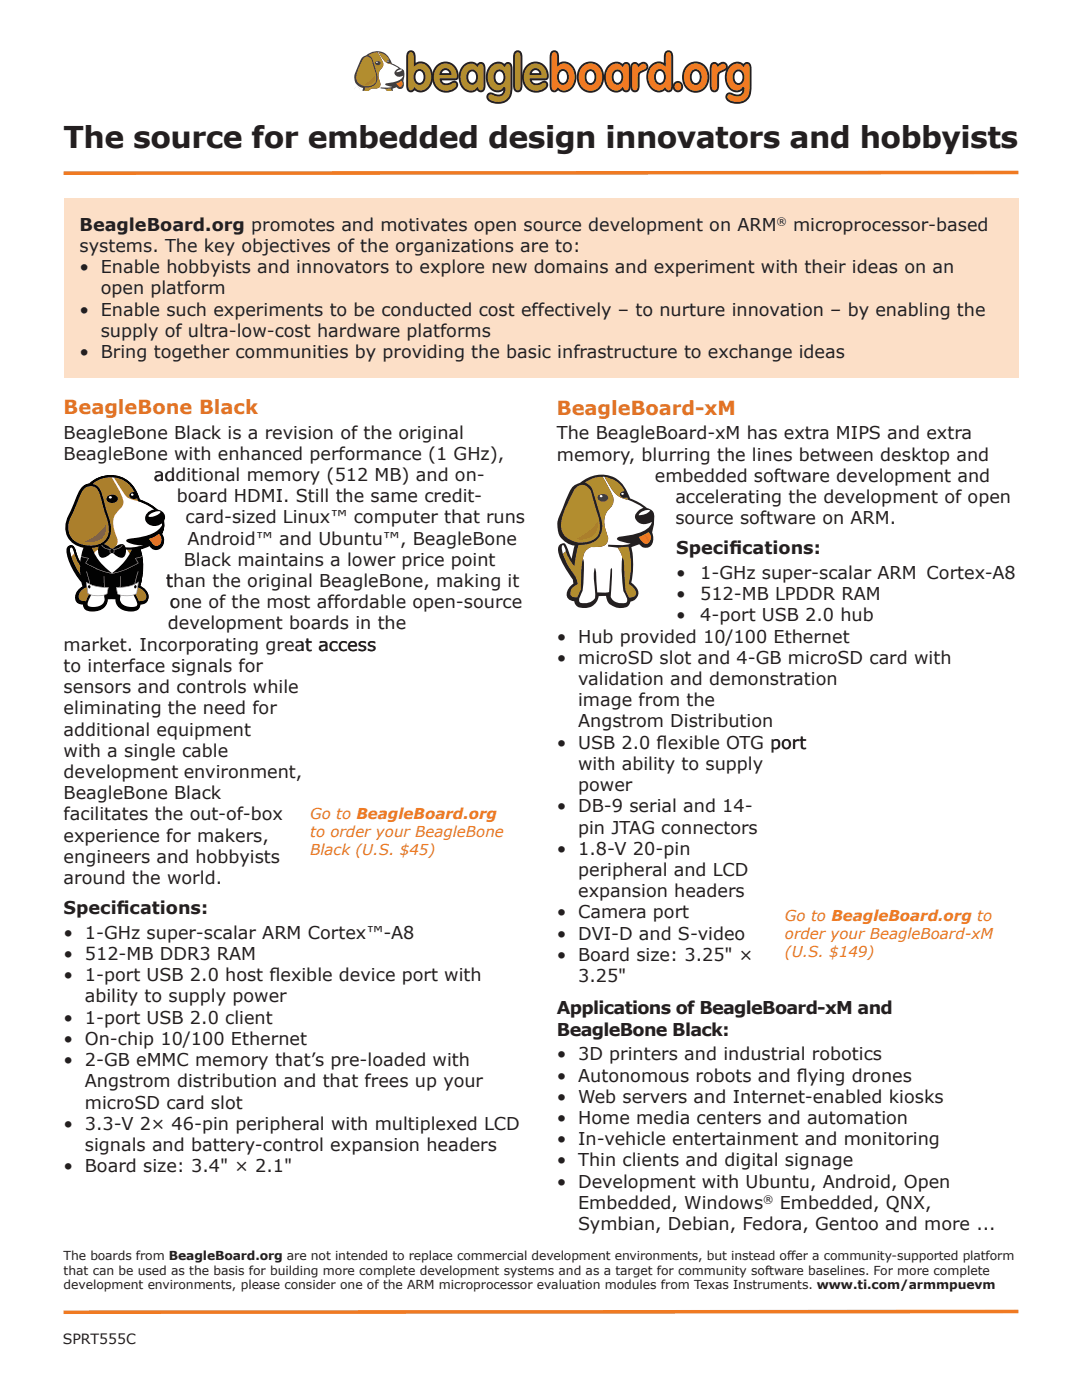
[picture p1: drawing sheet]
<svg xmlns="http://www.w3.org/2000/svg" width="216mm" height="279mm" viewBox="0 0 216 279" stroke-linecap="round" stroke-linejoin="round" font-family="sans-serif">
<path d="M12.7 34.2l190.5-.1v.7l-190.5 .1z" fill="#f07a22"/>
<path d="M12.7 39.4h190.5v35.9h-190.5z" fill="#fcdfc7"/>
<path d="M12.7 261.5l190.5-.1v.7l-190.5 .1z" fill="#f07a22"/>
<path d="M70.6 15.9a2.31 2.31 0 0 0 1.9 1.6l-.3 1.4-.3-.8a.82 .82 0 0 0-.5-.8l-.5 .2a2.33 2.33 0 0 0 .5 2.2l.7 1 .3 .2h-.7h1.3h-2.4z" fill-rule="evenodd" fill="#fff"/>
<path d="M72.4 11.4l.6-.3a3.1 3.1 0 0 1 5.2 1.6l1.7 1a.91 .91 0 0 1 .8 1.2l-.2 1.3a.94 .94 0 0 1 0 1.1 .94 .94 0 0 1-1.1 .3l-.3-.2-.8 .3 .1 .2a6.6 6.6 0 0 1-.1 3h.8h-7.4h.7a4.5 4.5 0 0 1-1.6-3l.1-.4 .5-.2a.82 .82 0 0 1 .5 .8l.3 .8 .3-1.4a2.25 2.25 0 0 1-1.3-3.6l.7-1.8z" fill-rule="evenodd" fill="#3e3e3f"/>
<path d="M75.4 10.5h.2a3.5 3.5 0 0 0 2.7 2.4l1.2 .8a.87 .87 0 0 0-.7 1.1 .87 .87 0 0 0 1.2 .5l.4-.2a2.43 2.43 0 0 1-2.3 1.4l-1 .1-.3 .2 .5 .3 1 .2-.9 .2-1.5-.1v.2a1.25 1.25 0 0 1 1.4 1.7l.1 1.6h.5h-1.7h.1v-1.1l-.2 1.1h-1.4l-.1-1.1-.1 1 .1 .1h-1.7h.5v-1.2a1.74 1.74 0 0 1 .8-2h.4a.99 .99 0 0 0 1.1-.3 .99 .99 0 0 0 .1-1.2 2.39 2.39 0 0 1 .6-2.9 3.5 3.5 0 0 0-.8-2.4z" fill-rule="evenodd" fill="#fff"/>
<g fill="#b28d2f">
<path d="M73.5 11l1.1-.5h.8l.7 1.2a1.47 1.47 0 0 1-.2 2.2 2.86 2.86 0 0 0 0 2.8 1 1 0 0 1-1.3 1 1.16 1.16 0 0 0-1.3 1.2l-.2 2h-1.1h.7a6.4 6.4 0 0 1-1.4-2.5l.3-.3 .9 1.6 .4-2.2a2.01 2.01 0 0 0 2.4-2.6 10.6 10.6 0 0 0-1.3-3.6z" fill-rule="evenodd"/>
<path d="M76.9 17.8l1.1-.2 .3 2-.1 1.2-.1 .1h.7h-1.1a4.4 4.4 0 0 0-.8-3.1z" fill-rule="evenodd"/>
</g>
<path d="M71.2 17.5h.1l.3 .6-.3 .3z" fill-rule="evenodd" fill="#fff"/>
<path d="M79.1 16.6l1-.5a.65 .65 0 0 1 .3 .8 .65 .65 0 0 1-.7 .4z" fill-rule="evenodd" fill="#f07a22"/>
<path d="M72.5 11.8a.94 .94 0 0 1 .9-.5 .94 .94 0 0 1 .8 .6l.2 1.1a5.9 5.9 0 0 1 .6 3.2 2.19 2.19 0 0 1-3.9-.2 7.1 7.1 0 0 1 1.4-4.2z" fill-rule="evenodd" fill="#b28d2f"/>
<path d="M72.7 16.8l1.4-.8 .7-.9a1.53 1.53 0 0 1-2.1 1.7z" fill-rule="evenodd" fill="#9d7a32"/>
<path d="M79.2 14.2l.8-.3h.3l-.6 .4-.6 .1z" fill-rule="evenodd" fill="#fff"/>
<path d="M74.9 12.4l.3-.2a.61 .61 0 0 1 .7 .4v.2a.62 .62 0 0 1-1-.1z" fill-rule="evenodd" fill="#3e3e3f"/>
<path d="M75.6 10.5a2.58 2.58 0 0 1 2 1.4l-.3 .1-.1 .4 .2 .2h.5l.1 .2a3.3 3.3 0 0 1-2.4-2.3z" fill-rule="evenodd" fill="#b28d2f"/>
<g fill="#fff">
<path d="M75.1 12.4h.2l-.1 .1z" fill-rule="evenodd"/>
<path d="M77.4 12.1l.1 .2z" fill-rule="evenodd"/>
</g>
<path d="M79.6 16.4l.3 .3 .2 .5z" fill-rule="evenodd" fill="#ab3022"/>
<g fill="#fff">
<path d="M77.3 12.1l.2 .1-.1 .1z" fill-rule="evenodd"/>
<path d="M75.1 12.4h.2v.1h-.2z" fill-rule="evenodd"/>
<path d="M68.7 18.1h1.8l.5-.8 .2-.1 .3 .1 .4 .8h7.5v2.8h-10.7z" fill-rule="evenodd"/>
</g>
<g fill="#b28d2f">
<path d="M102.8 10.4a.7 .7 0 0 1 .8-.1 .7 .7 0 0 1 .4 .6v6.7a.71 .71 0 0 1-.7 .6 .71 .71 0 0 1-.7-.7v-6.1z"/>
<path d="M81.5 10.4l-.3 1v5.6a.84 .84 0 0 0 .2 .9 .84 .84 0 0 0 .9 .3l.4-.5a1.85 1.85 0 0 0 3-.5 3.2 3.2 0 0 0-1.2-4.7 1.74 1.74 0 0 0-1.8 .4 3.4 3.4 0 0 0-.2-2.5 .72 .72 0 0 0-1 0zM83.1 14.2a.92 .92 0 0 1 1-.1 .92 .92 0 0 1 .6 .8 1.25 1.25 0 0 1-1.3 1.8 1.65 1.65 0 0 1-.3-2.5z"/>
<path d="M87.3 13.1a3.1 3.1 0 0 0 1.1 5.1 2.34 2.34 0 0 0 2.8-1.3 .63 .63 0 0 0-.3-.6 .63 .63 0 0 0-.8 .2 1.31 1.31 0 0 1-2.2-.6h2.7l.6-.2a2.41 2.41 0 0 0-.9-2.8 2.41 2.41 0 0 0-3 .2zM88.3 14.1a.97 .97 0 0 1 1-.2 .97 .97 0 0 1 .6 .9h-2z"/>
<path d="M93.6 14.3a.98 .98 0 0 1 1.2 0 .98 .98 0 0 1 .4 1.1 1.01 1.01 0 0 1-.4 1.1 1.01 1.01 0 0 1-1.2 0 1.73 1.73 0 0 1 0-2.2zM92.6 13.1a3.2 3.2 0 0 0 .9 5.1 1.61 1.61 0 0 0 1.7-.5 .71 .71 0 0 0 .8 .5 .71 .71 0 0 0 .6-.6v-4.4a.72 .72 0 0 0-.6-.6 .72 .72 0 0 0-.8 .5 1.71 1.71 0 0 0-2.6 0z"/>
<path d="M99.1 14.3a1.01 1.01 0 0 1 1.2 0 1.01 1.01 0 0 1 .3 1.1 1.03 1.03 0 0 1-.3 1.1 1.03 1.03 0 0 1-1.2 0 1.78 1.78 0 0 1 0-2.2zM98 13.1a3.2 3.2 0 0 0 .8 5.1 1.58 1.58 0 0 0 1.9-.7 1.31 1.31 0 0 1-.5 1.4 1.31 1.31 0 0 1-1.5 0l-.3-.1a.73 .73 0 0 0-1 .1 .73 .73 0 0 0 .1 1 2.73 2.73 0 0 0 2.8 .5 2.73 2.73 0 0 0 1.7-2.3l.1-4.4-.2-.9a.69 .69 0 0 0-.7-.2 .69 .69 0 0 0-.5 .5 1.71 1.71 0 0 0-2.7 0z"/>
<path d="M105.3 13.1a3.1 3.1 0 0 0 1 5.1 2.34 2.34 0 0 0 2.9-1.3 .63 .63 0 0 0-.4-.6 .63 .63 0 0 0-.7 .2 1.31 1.31 0 0 1-2.2-.6h2.7l.5-.2a2.41 2.41 0 0 0-.9-2.8 2.41 2.41 0 0 0-2.9 .2zM106.2 14.1a.97 .97 0 0 1 1.1-.2 .97 .97 0 0 1 .5 .9h-1.9z"/>
</g>
<g fill="#f07a22">
<path d="M126.1 12.8a.73 .73 0 0 1 .7-.2 .73 .73 0 0 1 .6 .5 .9 .9 0 0 1 1.1-.5 .9 .9 0 0 1 .6 1.1l-.8 .5a.97 .97 0 0 0-.9 1.1 3.7 3.7 0 0 1-.2 2.7 .72 .72 0 0 1-.8 .2 .72 .72 0 0 1-.4-.7l-.1-3.8z"/>
<path d="M142 12.8a.73 .73 0 0 1 .7-.2 .73 .73 0 0 1 .6 .5 .9 .9 0 0 1 1.1-.5 .9 .9 0 0 1 .6 1.1l-.9 .5a.97 .97 0 0 0-.8 1.1 3.7 3.7 0 0 1-.3 2.7 .72 .72 0 0 1-.8 .2 .72 .72 0 0 1-.4-.7v-3.8z"/>
<path d="M110.1 10.4l-.2 1v5.6a.84 .84 0 0 0 .1 .9 .84 .84 0 0 0 .9 .3l.4-.5a1.85 1.85 0 0 0 3-.5 3.2 3.2 0 0 0-1.2-4.7 1.74 1.74 0 0 0-1.7 .4 3.4 3.4 0 0 0-.3-2.5 .72 .72 0 0 0-1 0zM111.7 14.2a.92 .92 0 0 1 1-.1 .92 .92 0 0 1 .6 .8 1.25 1.25 0 0 1-1.3 1.8 1.65 1.65 0 0 1-.3-2.5z"/>
<path d="M116.2 13.1a3.2 3.2 0 0 0 1 5.2 2.6 2.6 0 0 0 3.2-2.9 2.54 2.54 0 0 0-1.3-2.6 2.54 2.54 0 0 0-2.9 .3zM117.2 14.2a1.01 1.01 0 0 1 1.3 0 1.01 1.01 0 0 1 .3 1.2 1.04 1.04 0 0 1-.4 1.1 1.04 1.04 0 0 1-1.2 0 1.84 1.84 0 0 1 0-2.3z"/>
<path d="M122.6 14.3a.98 .98 0 0 1 1.2 0 .98 .98 0 0 1 .4 1.1 1.01 1.01 0 0 1-.4 1.1 1.01 1.01 0 0 1-1.2 0 1.73 1.73 0 0 1 0-2.2zM121.6 13.1a3.2 3.2 0 0 0 .9 5.1 1.61 1.61 0 0 0 1.7-.5 .71 .71 0 0 0 .8 .5 .71 .71 0 0 0 .6-.6v-4.4a.72 .72 0 0 0-.6-.6 .72 .72 0 0 0-.8 .5 1.71 1.71 0 0 0-2.6 0z"/>
<path d="M130 13.1a3.2 3.2 0 0 0 1 5.1 1.62 1.62 0 0 0 1.7-.5 .72 .72 0 0 0 .8 .5 .72 .72 0 0 0 .6-.6v-6.7a.71 .71 0 0 0-.8-.7 .71 .71 0 0 0-.6 .8l-.1 1.9-.2-.2a1.89 1.89 0 0 0-2.4 .4zM131.1 14.2a.92 .92 0 0 1 1-.1 .92 .92 0 0 1 .5 .8 1.24 1.24 0 0 1-1.2 1.8 1.65 1.65 0 0 1-.3-2.5z"/>
<path d="M137.2 13.1a3.2 3.2 0 0 0 1 5.2 2.6 2.6 0 0 0 3.2-2.9 2.54 2.54 0 0 0-1.3-2.6 2.54 2.54 0 0 0-2.9 .3zM138.2 14.2a1.01 1.01 0 0 1 1.3 0 1.01 1.01 0 0 1 .3 1.2 1.04 1.04 0 0 1-.4 1.1 1.04 1.04 0 0 1-1.2 0 1.84 1.84 0 0 1 0-2.3z"/>
<path d="M146.8 14.3a1.01 1.01 0 0 1 1.2 0 1.01 1.01 0 0 1 .3 1.1 1.03 1.03 0 0 1-.3 1.1 1.03 1.03 0 0 1-1.2 0 1.78 1.78 0 0 1 0-2.2zM145.7 13.1a3.2 3.2 0 0 0 .8 5.1 1.58 1.58 0 0 0 1.9-.7 1.31 1.31 0 0 1-.5 1.4 1.31 1.31 0 0 1-1.5 0l-.3-.1a.73 .73 0 0 0-1.1 .1 .73 .73 0 0 0 .2 1 2.73 2.73 0 0 0 2.8 .5 2.73 2.73 0 0 0 1.7-2.3l.1-4.4-.2-.9a.69 .69 0 0 0-.7-.2 .69 .69 0 0 0-.5 .5 1.71 1.71 0 0 0-2.7 0z"/>
<circle cx="135.3" cy="17.3" r=".9"/>
</g>
<g fill="none" stroke="#231f20" stroke-width=".37">
<path d="M81.5 10.4a.72 .72 0 0 1 .8-.1 .72 .72 0 0 1 .4 .7v1.9a2 2 0 0 1 3.3 1.2 2.97 2.97 0 0 1-2.1 4.2 1.53 1.53 0 0 1-1.2-.6 .73 .73 0 0 1-.8 .5 .73 .73 0 0 1-.6-.7l-.1-6.1zM83.1 14.2a.92 .92 0 0 1 1-.1 .92 .92 0 0 1 .6 .8 1.25 1.25 0 0 1-1.3 1.8 1.65 1.65 0 0 1-.3-2.5zM87.3 13.1a2.41 2.41 0 0 1 3-.2 2.41 2.41 0 0 1 .9 2.8l-.6 .2h-2.7a1.31 1.31 0 0 0 2.2 .6 .68 .68 0 0 1 1.1 .1 .68 .68 0 0 1-.3 1 2.75 2.75 0 0 1-3.3 .3 2.75 2.75 0 0 1-1.2-3.2l.2-.6zM88.3 14.1a.97 .97 0 0 1 1-.2 .97 .97 0 0 1 .6 .9h-2zM92.6 13.1a1.76 1.76 0 0 1 2.6 0 .72 .72 0 0 1 .8-.5 .72 .72 0 0 1 .6 .6v4.4a.71 .71 0 0 1-.6 .6 .71 .71 0 0 1-.8-.5 1.83 1.83 0 0 1-3-.4 3.5 3.5 0 0 1 .4-4.2zM93.6 14.3a.98 .98 0 0 1 1.2 0 .98 .98 0 0 1 .4 1.1 1.01 1.01 0 0 1-.4 1.1 1.01 1.01 0 0 1-1.2 0 1.73 1.73 0 0 1 0-2.2zM98 13.1a1.76 1.76 0 0 1 2.7 0 .7 .7 0 0 1 .7-.5 .7 .7 0 0 1 .6 .6l.1 3.8a2.94 2.94 0 0 1-1.7 3.4 2.95 2.95 0 0 1-3.1-.7 .71 .71 0 0 1 .2-.9 .71 .71 0 0 1 .9 0 1.37 1.37 0 0 0 1.5 .2 1.37 1.37 0 0 0 .8-1.4v-.1a1.75 1.75 0 0 1-3.1-.3 3.5 3.5 0 0 1 .4-4.1zM99.1 14.3a1.01 1.01 0 0 1 1.2 0 1.01 1.01 0 0 1 .4 1.1 1.03 1.03 0 0 1-.4 1.1 1.03 1.03 0 0 1-1.2 0 1.78 1.78 0 0 1 0-2.2zM102.8 10.4a.7 .7 0 0 1 .8-.1 .7 .7 0 0 1 .4 .6v6.7a.71 .71 0 0 1-.7 .6 .71 .71 0 0 1-.7-.7v-6.1zM105.3 13.1a2.41 2.41 0 0 1 2.9-.2 2.41 2.41 0 0 1 .9 2.8l-.5 .2h-2.7a1.31 1.31 0 0 0 2.2 .6 .68 .68 0 0 1 1 .1 .68 .68 0 0 1-.2 1 2.75 2.75 0 0 1-3.4 .3 2.75 2.75 0 0 1-1.1-3.2l.2-.6zM106.2 14.1a.97 .97 0 0 1 1.1-.2 .97 .97 0 0 1 .5 .9h-1.9zM110.1 10.4a.72 .72 0 0 1 .8-.1 .72 .72 0 0 1 .4 .7l.1 1.9a2 2 0 0 1 3.2 1.2 2.97 2.97 0 0 1-2.1 4.2 1.53 1.53 0 0 1-1.2-.6 .73 .73 0 0 1-.8 .5 .73 .73 0 0 1-.6-.7v-6.1z"/>
<path d="M111.7 14.2a.92 .92 0 0 1 1-.1 .92 .92 0 0 1 .6 .8 1.25 1.25 0 0 1-1.3 1.8 1.65 1.65 0 0 1-.3-2.5zM116.2 13.1a2.54 2.54 0 0 1 2.9-.3 2.54 2.54 0 0 1 1.3 2.6 2.57 2.57 0 0 1-2.6 2.9 2.57 2.57 0 0 1-2.5-2.9 3.1 3.1 0 0 1 .9-2.3zM117.2 14.2a1.01 1.01 0 0 1 1.3 0 1.01 1.01 0 0 1 .3 1.2 1.04 1.04 0 0 1-.4 1.1 1.04 1.04 0 0 1-1.2 0 1.84 1.84 0 0 1 0-2.3zM121.6 13.1a1.76 1.76 0 0 1 2.6 0 .72 .72 0 0 1 .8-.5 .72 .72 0 0 1 .6 .6v4.4a.71 .71 0 0 1-.6 .6 .71 .71 0 0 1-.8-.5 1.83 1.83 0 0 1-3-.4 3.5 3.5 0 0 1 .4-4.2zM122.6 14.3a.98 .98 0 0 1 1.2 0 .98 .98 0 0 1 .4 1.1 1.01 1.01 0 0 1-.4 1.1 1.01 1.01 0 0 1-1.2 0 1.73 1.73 0 0 1 0-2.2zM126.1 12.8a.73 .73 0 0 1 .7-.2 .73 .73 0 0 1 .6 .5 .9 .9 0 0 1 1.1-.5 .9 .9 0 0 1 .6 1.1l-.8 .5a.97 .97 0 0 0-.9 1.1 3.7 3.7 0 0 1-.2 2.7 .72 .72 0 0 1-.8 .2 .72 .72 0 0 1-.4-.7l-.1-3.8zM130 13.1a1.86 1.86 0 0 1 2.6-.2 3.4 3.4 0 0 1 .3-2.5 .7 .7 0 0 1 .8-.1 .7 .7 0 0 1 .4 .6v6.7a.72 .72 0 0 1-.6 .6 .72 .72 0 0 1-.8-.5 1.85 1.85 0 0 1-3-.5 3.4 3.4 0 0 1 .3-4.1zM131.1 14.2a.92 .92 0 0 1 1-.1 .92 .92 0 0 1 .5 .8 1.24 1.24 0 0 1-1.2 1.8 1.65 1.65 0 0 1-.3-2.5zM137.2 13.1a2.54 2.54 0 0 1 2.9-.3 2.54 2.54 0 0 1 1.3 2.6 2.57 2.57 0 0 1-2.6 2.9 2.57 2.57 0 0 1-2.5-2.9 3.1 3.1 0 0 1 .9-2.3zM138.2 14.2a1.01 1.01 0 0 1 1.3 0 1.01 1.01 0 0 1 .3 1.2 1.04 1.04 0 0 1-.4 1.1 1.04 1.04 0 0 1-1.2 0 1.84 1.84 0 0 1 0-2.3zM142 12.8a.73 .73 0 0 1 .7-.2 .73 .73 0 0 1 .6 .5 .9 .9 0 0 1 1.1-.5 .9 .9 0 0 1 .6 1.1l-.9 .5a.97 .97 0 0 0-.8 1.1 3.7 3.7 0 0 1-.3 2.7 .72 .72 0 0 1-.8 .2 .72 .72 0 0 1-.4-.7v-3.8zM145.7 13.1a1.76 1.76 0 0 1 2.7 0 .7 .7 0 0 1 .7-.5 .7 .7 0 0 1 .6 .6l.1 3.8a2.94 2.94 0 0 1-1.7 3.4 2.95 2.95 0 0 1-3.1-.7 .71 .71 0 0 1 .2-.9 .71 .71 0 0 1 .9 0 1.37 1.37 0 0 0 1.5 .2 1.37 1.37 0 0 0 .8-1.4v-.1a1.75 1.75 0 0 1-3.1-.3 3.5 3.5 0 0 1 .4-4.1z"/>
<path d="M146.8 14.3a1.01 1.01 0 0 1 1.2 0 1.01 1.01 0 0 1 .3 1.1 1.03 1.03 0 0 1-.3 1.1 1.03 1.03 0 0 1-1.2 0 1.78 1.78 0 0 1 0-2.2z"/>
<circle cx="135.3" cy="17.3" r=".9"/>
</g>
<g fill="#fff">
<path d="M71.5 19h7.6v2.4h-7.6z"/>
<path d="M71.3 18.9h8v2.6h-8v-2.5h.2v.2v-.2h.2v2.2h7.3v-2h-7.5z"/>
</g>
<path d="M114.4 97l1.4-.6a5.9 5.9 0 0 1 9.6 2.3l.3 .8 1.8 .8 1.6 1.1a1.64 1.64 0 0 1 1.4 2l-.2 2a1.75 1.75 0 0 0 0 1.4 1.75 1.75 0 0 1-1.9 2.5l-.8-.7-1.6 .6a17.3 17.3 0 0 1 0 7.1 2.27 2.27 0 0 1 1.2 2.8l-.8 .8a.73 .73 0 0 0-.8 .7 2.65 2.65 0 0 1-3.4 .3 2.12 2.12 0 0 1-1.3-2l-1.4 .1a2.88 2.88 0 0 1-4.5 1.9l-.4-.9a1.5 1.5 0 0 1-1.5-.9 1.5 1.5 0 0 1 .4-1.7l.9-.9-.1-.8a15.4 15.4 0 0 1-3-6l.1-.6 .4-.5 .7-.2a3.4 3.4 0 0 1 1.1 2.1l.5 1 .6-2.6a3.8 3.8 0 0 1-3.5-4.4 14.1 14.1 0 0 1 1.5-4.1l1.1-2.7z" fill-rule="evenodd" fill="#231f20"/>
<path d="M120.3 95.1l.4 .1 1 1.8a4.7 4.7 0 0 0 3.6 2.7l1.6 .7 1.5 .9a2.26 2.26 0 0 0-1.7 2.1 2.13 2.13 0 0 0 3.4 .8 3.2 3.2 0 0 1-2.4 2.1l-1.8 .5-2.4 .3-.4 .3v.3l.3 .2 2.4 .6-1.8 .3-2.6-.1-.1 .4 1.9 .2 .5 .7a2.57 2.57 0 0 1 .4 2.1v3.4l.3 2.5 .2 .3a2.63 2.63 0 0 1 .5 1.7l-.2 .3a2.56 2.56 0 0 1-3-1.2l.2-4.1-.1-1.7-.2 .3-.3 4.5-.8 .2-1.5-.1-.3-4-.2-.9a12.3 12.3 0 0 0 0 4.6l.1 .7a1.69 1.69 0 0 1-1.9 1.8l-1.1-.1a1.29 1.29 0 0 1 .1-1.6 9.3 9.3 0 0 0 .6-4.4v-2.1a2.11 2.11 0 0 1 .5-2.4 1.98 1.98 0 0 1 2.1-.6 1.78 1.78 0 0 0 1.9-.7 1.78 1.78 0 0 0 .1-1.9 4.5 4.5 0 0 1 .9-5.5 2.58 2.58 0 0 0-.2-3.1z" fill-rule="evenodd" fill="#fff"/>
<g fill="#b28d2f">
<path d="M116.7 96.3l1.1-.6a4.4 4.4 0 0 1 2.5-.5l1.5 2.8a2.63 2.63 0 0 1-.6 3.9 4.7 4.7 0 0 0-.1 4.7 1.65 1.65 0 0 1-1.4 2.5l-.6 .1a2.33 2.33 0 0 0-2.8 2.4l-.2 1.5-.2 3.1a5.2 5.2 0 0 1-.7 3 1.07 1.07 0 0 1-1.4-.7 2.06 2.06 0 0 1 1.4-1.9 6.9 6.9 0 0 0-1.8-3.6l-1.1-2.5 .6-.5 .7 1.6 1 1.4 .8-4.2a4.4 4.4 0 0 0 4.5-2.2 5.2 5.2 0 0 0-.2-3.9l-1.1-3.7a3.1 3.1 0 0 0-1.9-2.7z" fill-rule="evenodd"/>
<path d="M123.2 109.3l2.2-.2a14 14 0 0 1 .1 7.4 2.47 2.47 0 0 1 1.4 2.1l-.2 .3-.4 .3-.8 .1-.4-.8a2.95 2.95 0 0 1-.4-2.1l-.2-2.9a6.4 6.4 0 0 0-1-3.8z" fill-rule="evenodd"/>
</g>
<path d="M112.2 108.9h.3l.4 1.1-.6 .5-.2-1z" fill-rule="evenodd" fill="#fff"/>
<path d="M127.5 107.1l1.9-.9a1.27 1.27 0 0 1 .5 1.4 1.27 1.27 0 0 1-1.2 .9l-.9-.8z" fill-rule="evenodd" fill="#f07a22"/>
<path d="M115.1 97.2a1.78 1.78 0 0 1 2.8 .8l.6 2.2a22 22 0 0 1 1.2 5.1 3.1 3.1 0 0 1-3.6 3 3.7 3.7 0 0 1-4.1-3.9 19.7 19.7 0 0 1 2.6-6.7z" fill-rule="evenodd" fill="#b28d2f"/>
<path d="M115.1 107.5a11.1 11.1 0 0 0 4.1-3.2 2.74 2.74 0 0 1-2.6 3.3l-.8 .1z" fill-rule="evenodd" fill="#9d7a32"/>
<path d="M127.6 102.5a2.17 2.17 0 0 1 2.1-.6 2.76 2.76 0 0 1-2.2 .9z" fill-rule="evenodd" fill="#fff"/>
<path d="M119.4 98.9l.2-.2a1.19 1.19 0 0 1 1.8 .7 1.12 1.12 0 0 1-1.2 .7 1.12 1.12 0 0 1-1-.8z" fill-rule="evenodd" fill="#3e3e3f"/>
<path d="M120.7 95.2a5 5 0 0 1 3.9 2.8 .77 .77 0 0 0-.9 .8 1 1 0 0 0 1.5 .5l.1 .4a4.7 4.7 0 0 1-3.6-2.7z" fill-rule="evenodd" fill="#b28d2f"/>
<g fill="#fff">
<path d="M119.7 98.9h.4v.1l-.3 .2z" fill-rule="evenodd"/>
<path d="M124.1 98.4l.3 .1-.1 .2-.2-.1z" fill-rule="evenodd"/>
</g>
<path d="M128.5 106.7l.1-.1 .6 .8 .2 .8-.3-.7z" fill-rule="evenodd" fill="#ab3022"/>
<g fill="#fff">
<path d="M124 98.4h.4v.3h-.4z" fill-rule="evenodd"/>
<path d="M119.8 98.9h.3v.3h-.3z" fill-rule="evenodd"/>
</g>
<path d="M16.8 97.3l1.1-.5a5.6 5.6 0 0 1 9.3 2.2l.4 1a7.1 7.1 0 0 1 4.7 3.9 3.7 3.7 0 0 1-.4 2.8 1.53 1.53 0 0 1 .4 1.7 1.53 1.53 0 0 1-1.4 1l-.5-.3-.4-.5-1.4 .6-1.1 .2a11.7 11.7 0 0 1 .1 7.8 1.95 1.95 0 0 1 1.3 2.9l-.3 .1-1 .2a1.16 1.16 0 0 1-1.5 1.3 2.24 2.24 0 0 1-2.7-2.2v-.2h-2.3a1.94 1.94 0 0 1-2.1 2.4h-.5a1.19 1.19 0 0 1-1.6-1.3 1.28 1.28 0 0 1-1.6-1.2 2.29 2.29 0 0 1 1.6-2l-.4-1.1a11.5 11.5 0 0 1-2.9-6.4l.1-.4 .3-.1a1.19 1.19 0 0 1 .9 1.2 6.9 6.9 0 0 0 1.4 2.8l.3-2.4 .5-1.7a3.9 3.9 0 0 1-3.1-6.1l1.3-3.2a6.3 6.3 0 0 1 1.5-2.5z" fill="#fff"/>
<path d="M16.8 97.7l-.6 1-1 2.3a13 13 0 0 0-1.5 4.4 3.7 3.7 0 0 0 3.9 3.4 11.3 11.3 0 0 0-1 5.3 10.9 10.9 0 0 1-2.4-4.5l-.2-.1a4.5 4.5 0 0 0 .7 3.1l.9 1.7 1.2 1.6 .5 1.5a1.78 1.78 0 0 0-1.5 2.4l.6 .2h1a.91 .91 0 0 0 0 1.1 .91 .91 0 0 0 1.1 .3 1.85 1.85 0 0 0 2.3-1.8l-.1-.6h3.1a1.74 1.74 0 0 0 1.8 2.4 2.16 2.16 0 0 0 1.7-.4l-.1-1h.4a1.09 1.09 0 0 0 1.3-.5 1.98 1.98 0 0 0-1.7-2.1 12 12 0 0 0 .1-7.7l-.7-.4 1.9-.4 1.6-.8 .1 .3a.92 .92 0 0 0 1.1 .7 .92 .92 0 0 0 .8-1.1 1.54 1.54 0 0 0-.6-1.2 3.5 3.5 0 0 0-1.2-5.1l-1.6-.9-1.4-.5a5.5 5.5 0 0 0-6-4.7 6 6 0 0 0-3.4 1.6h-.4zM16.2 97.3l1-.6 .6-.2a6 6 0 0 1 10 3.2 7.1 7.1 0 0 1 4.9 4.3 4 4 0 0 1-.4 2.7 1.8 1.8 0 0 1 .3 2.1 1.8 1.8 0 0 1-1.9 .9l-.8-.7-1.9 .7a12.4 12.4 0 0 1 0 7.3 2.27 2.27 0 0 1 1.3 3.1 1.73 1.73 0 0 1-1.3 .6 1.46 1.46 0 0 1-1.9 1.3 2.62 2.62 0 0 1-3.1-2.3l-1.6-.1a2.65 2.65 0 0 1-3.2 2.4 1.38 1.38 0 0 1-1.6-1.3 1.49 1.49 0 0 1-1.5-.8 1.49 1.49 0 0 1 .1-1.6l.5-.7 .8-.6-.3-.8a12.1 12.1 0 0 1-2.9-6.4v-.5a.88 .88 0 0 1 1.1-.4 .88 .88 0 0 1 .6 .9l.5 1.6 .5 .9 .2-1.5 .5-1.5a4.2 4.2 0 0 1-3-6.5l1.9-4.4z" fill="#000001"/>
<path d="M16.9 97.1l1.2-.4a5.6 5.6 0 0 1 9.3 2.2l.3 .9a7.1 7.1 0 0 1 4.8 4 3.7 3.7 0 0 1-.4 2.8 1.53 1.53 0 0 1 .4 1.7 1.53 1.53 0 0 1-1.4 1l-.6-.4-.4-.5-1.4 .6-1 .3a11.7 11.7 0 0 1 0 7.8 1.95 1.95 0 0 1 1.4 2.8l-.4 .2-1 .1a1.16 1.16 0 0 1-1.4 1.3 2.24 2.24 0 0 1-2.7-2.2v-.2l-2.4 .1a1.94 1.94 0 0 1-2 2.3h-.6a1.19 1.19 0 0 1-1.5-1.3 1.28 1.28 0 0 1-1.6-1.2 2.28 2.28 0 0 1 1.5-1.9l-.3-1.2a11.5 11.5 0 0 1-2.9-6.4l.1-.3 .3-.2a1.19 1.19 0 0 1 .8 1.3 6.9 6.9 0 0 0 1.4 2.8l.3-2.5 .6-1.7a3.9 3.9 0 0 1-3.2-6.1l1.4-3.1a6.3 6.3 0 0 1 1.4-2.6z" fill="#fff"/>
<path d="M16.8 97.5l-.6 1-.9 2.3a13 13 0 0 0-1.6 4.4 3.7 3.7 0 0 0 3.9 3.5 11.1 11.1 0 0 0-1 4.9 8.9 8.9 0 0 1-2.1-4.1l-.1-.2h-.3a4.1 4.1 0 0 0 .7 3.2l.9 1.7 1.2 1.6 .4 1.4a1.84 1.84 0 0 0-1.4 2.5l.7 .3h.8a.98 .98 0 0 0 .1 1.1 .98 .98 0 0 0 1.1 .2 1.97 1.97 0 0 0 2.5-1.9l-.1-.4 2.8-.1a1.73 1.73 0 0 0 1.5 2.3 2.67 2.67 0 0 0 2.2-.2l.1-.4-.1-.6h.2a1.1 1.1 0 0 0 1.5-1 2.35 2.35 0 0 0-1.7-1.8 12 12 0 0 0 .1-7.8l-.5-.2 1.6-.4 1.5-.7a1.09 1.09 0 0 0 1.5 .9 1.48 1.48 0 0 0 .1-2.4 3.6 3.6 0 0 0-1.3-5.1l-1.6-1-1.2-.5a6.2 6.2 0 0 0-4.7-4.7 5.7 5.7 0 0 0-4.9 1.6l-.5 .1zM16.5 97.2l.9-.6 .6-.1a5.9 5.9 0 0 1 9.9 3.2 7.2 7.2 0 0 1 4.7 3.9 3.8 3.8 0 0 1-.3 2.9 1.68 1.68 0 0 1 .4 2 1.68 1.68 0 0 1-1.8 .9l-.8-.7-2.1 .7a12.2 12.2 0 0 1 0 7.5 2.16 2.16 0 0 1 1.4 3 1.76 1.76 0 0 1-1.4 .5 1.33 1.33 0 0 1-1.7 1.4 2.45 2.45 0 0 1-3-2.5h-1.8a2.38 2.38 0 0 1-2.9 2.5 1.35 1.35 0 0 1-1.7-1.4 1.4 1.4 0 0 1-1.5-.6 1.4 1.4 0 0 1 .1-1.6l.5-.8 .8-.5-.3-.9a12.2 12.2 0 0 1-3-6.3l.1-.5a.69 .69 0 0 1 .7-.4 .69 .69 0 0 1 .6 .5l.8 2.2 .6 1 .2-1.8 .5-1.6a4.1 4.1 0 0 1-3.1-6.4l2-4.4z" fill="#000001"/>
<g fill="#a87e2c">
<path d="M25.2 109.6l2.5-.3a10.3 10.3 0 0 1 0 7.7 1.78 1.78 0 0 1 1.5 1.1 1.78 1.78 0 0 1-.3 1.9l-.4 .2h-1a9.2 9.2 0 0 1-1-4.8v-1.8a4.8 4.8 0 0 0-1.3-4z"/>
<path d="M22.6 95.2a5.6 5.6 0 0 1 4.9 4.1l.3 .7a4.3 4.3 0 0 1-3.8-2.6z"/>
<path d="M18.3 96.4a7.3 7.3 0 0 1 3.8-1.4 17.6 17.6 0 0 1 2.5 5.3 2.97 2.97 0 0 1-1.3 2 3.5 3.5 0 0 0-.4 3.7l.5 1.4a1.86 1.86 0 0 1-.6 2 1.86 1.86 0 0 1-2.1 .2 1.97 1.97 0 0 0-2.3 1.8l-.3 6.9-.7 1.9a1.3 1.3 0 0 1-1.5-.3 1.3 1.3 0 0 1-.3-1.5l.5-.6a1.56 1.56 0 0 0 .1-2.6l-2-3.1a1.18 1.18 0 0 1 .7-1.7l.1-.1 1.4 2.8 .5-3.4a5.4 5.4 0 0 0 .6-2.8l.3-8.9a1.43 1.43 0 0 1 .5-1.6z"/>
</g>
<path d="M13.8 109a.8 .8 0 0 1 .8-.1 .8 .8 0 0 1 .5 .8l.6 1.8 .6 1a8.1 8.1 0 0 1 3.8-7l1.3-.5 .1 .5a6.3 6.3 0 0 0-4.7 5.6l-.2 2.5a8.9 8.9 0 0 1-2.1-4.2l-.4-.1a4.1 4.1 0 0 0 .7 3.2l.9 1.7 1.2 1.6 .4 1.4a1.82 1.82 0 0 0-1.4 2.5 2.28 2.28 0 0 0 2.7-.3 13.6 13.6 0 0 1 7.8 .1l.2 .2a2.55 2.55 0 0 0 2.4 0 1.58 1.58 0 0 0-.9-2.2l-.6-.3a12 12 0 0 0 0-7.8l.4-.2a12.2 12.2 0 0 1 .1 7.7 2.13 2.13 0 0 1 1.3 3.1 2.75 2.75 0 0 1-3.2-.2 13.6 13.6 0 0 0-7.3 0 2.74 2.74 0 0 1-3.2 .2 2.13 2.13 0 0 1 1.2-3.1l-.3-.9a12.2 12.2 0 0 1-3-6.3z" fill="#000001"/>
<path d="M18.3 112.1l2.4 1.7 .3 5.1a1.77 1.77 0 0 1-1.7 2.4l-1.6-.1a1.02 1.02 0 0 1-.2-1.6l.3-.5a9.1 9.1 0 0 0 .5-4.3z" fill="#fff"/>
<path d="M18.3 112.1a20.5 20.5 0 0 1 0 6l-.2 .8a2.2 2.2 0 0 0-.5 2 2.62 2.62 0 0 0 3.2-.8v-1.1a20.3 20.3 0 0 1-.1-5.2l.3 1.1 .2 3.7a2.12 2.12 0 0 1-2 2.9h-.6a1.23 1.23 0 0 1-1.3-.5 1.23 1.23 0 0 1 0-1.4 6.3 6.3 0 0 0 .7-3.9l.2-3z" fill="#000001"/>
<path d="M24.1 113.8l2.4-1.7 .1 4.8a5.6 5.6 0 0 0 .9 3.2v.9a2.46 2.46 0 0 1-3.8-1.3z" fill="#fff"/>
<g fill="#000001">
<path d="M24.1 113.8a22.7 22.7 0 0 1-.1 5.6 1.65 1.65 0 0 0 1.8 1.7h.5a.81 .81 0 0 0 1-.3 .81 .81 0 0 0-.1-1 6.4 6.4 0 0 1-.8-4.1l-.1-4 .4 1 .1 3.7a5.2 5.2 0 0 0 .9 3.5 1.16 1.16 0 0 1-.2 1.3 1.16 1.16 0 0 1-1.2 .3 2.24 2.24 0 0 1-2.7-2.2l.3-4.6z"/>
<path d="M18 96.4a5.9 5.9 0 0 1 9.9 3.3 7.2 7.2 0 0 1 4.7 3.9 4.5 4.5 0 0 1-3.1 5.3 9.7 9.7 0 0 1-6 .5v-.2a9.8 9.8 0 0 0 7.6-1.8 3.6 3.6 0 0 0-.6-5.9l-1.6-1-1.2-.5a6.2 6.2 0 0 0-4.7-4.7 4.7 4.7 0 0 0-5.8 4h-.4a4 4 0 0 1 1.2-2.9z"/>
<path d="M29.5 102.5a1.94 1.94 0 0 1 3.3 .5 1.89 1.89 0 0 1-1.6 1.8 1.89 1.89 0 0 1-2.1-1.2v-.4z"/>
<path d="M29.8 102.4a1.3 1.3 0 0 0-.2 1.7 1.3 1.3 0 0 0 1.6 .5 1.35 1.35 0 0 0 1.2-.7 1.35 1.35 0 0 0-.2-1.5l-.7-.3-.4-.1-.9 .2zM29.4 102.4a2.11 2.11 0 0 1 3.5 .6 2.05 2.05 0 0 1-1.7 1.9 2.05 2.05 0 0 1-2.2-1.2v-.5z"/>
</g>
<path d="M29.9 102.7l.8-.5a1.35 1.35 0 0 1 1.3-.1 2.26 2.26 0 0 1-2.4 .9z" fill="#fff"/>
<g fill="#000001">
<path d="M21.7 99.1a1.06 1.06 0 0 1 1.6 .4 1.03 1.03 0 0 1-.9 .7 1.03 1.03 0 0 1-1-.7z"/>
<path d="M26.1 98.4a.79 .79 0 0 1 1.1-.1 .79 .79 0 0 1 .1 1.1 .87 .87 0 0 1-.9 .1 .87 .87 0 0 1-.5-.9z"/>
<path d="M21.7 99.4l-.1 .1a.89 .89 0 0 0 .8 .5 .89 .89 0 0 0 .8-.5 .92 .92 0 0 0-1.5-.1zM21.6 99a1.22 1.22 0 0 1 1.9 .5 1.18 1.18 0 0 1-1.1 .9 1.18 1.18 0 0 1-1.1-.9z"/>
</g>
<g fill="#fff">
<path d="M26.2 98.6h.4v.3h-.4z"/>
<circle cx="22" cy="99.3" r=".28"/>
</g>
<path d="M25.4 107.6a19.7 19.7 0 0 0 5.6-1.4l.6-.4 .9-1.2a3.7 3.7 0 0 1-3.7 4.2 5.6 5.6 0 0 1-3.6-.8z" fill="#000001"/>
<path d="M29 107.5a4.5 4.5 0 0 0 2.7-1.3 1.54 1.54 0 0 1 .7 1.8 1.54 1.54 0 0 1-1.4 1.1l-.7-.4a2.45 2.45 0 0 0-1.3-1.2z" fill="#f26221"/>
<path d="M29.6 107.5l.6 .7a1.05 1.05 0 0 0 1.3 .7 1.05 1.05 0 0 0 .7-1.3l-.2-.7-.3-.4a4.3 4.3 0 0 1-2.1 1zM29 107.3a4.3 4.3 0 0 0 2.6-1.3 1.8 1.8 0 0 1 1.1 1.8 1.8 1.8 0 0 1-1.5 1.6 2.8 2.8 0 0 1-1.7-1.4l-.5-.3z" fill="#000001"/>
<path d="M30.8 107.1h.1a2.18 2.18 0 0 1 .9 1.7l-.4-1z" fill="#a74623"/>
<path d="M16.5 97.6a2.02 2.02 0 0 1 2-.8 2.02 2.02 0 0 1 1.5 1.5l1 3.6a7.8 7.8 0 0 1 .7 5.3 3.6 3.6 0 0 1-3.6 1.9 4.2 4.2 0 0 1-4.7-3.5 6.7 6.7 0 0 1 1.2-3.8l1.1-2.9z" fill="#a87e2c"/>
<path d="M16.7 97.6l-.6 1-1.4 3.4a5.3 5.3 0 0 0-.9 4.6 4.7 4.7 0 0 0 5.8 2.1 3.2 3.2 0 0 0 2-4.1l-1.4-5.2a3 3 0 0 0-1.5-2.3 1.9 1.9 0 0 0-2 .5zM16.5 97.3a2.26 2.26 0 0 1 2.3-.6 2.26 2.26 0 0 1 1.5 1.9l.8 2.9a10.6 10.6 0 0 1 .9 5.2 3.9 3.9 0 0 1-4.7 2.6 4.1 4.1 0 0 1-3.5-6.4l2-4.5z" fill="#000001"/>
<path d="M16.7 108.2a9.6 9.6 0 0 0 4.5-3.6 2.99 2.99 0 0 1-3 3.6z" fill="#886326"/>
<g fill="#000001">
<path d="M26.4 109.5l1.4-.1 .4 1.8-1.2 .2 .6 1a14.8 14.8 0 0 1-5.3 2 12.7 12.7 0 0 0 4.1-4.9z"/>
<path d="M16.9 109.1l1.4 .1a11 11 0 0 0 4.1 5.2 14.7 14.7 0 0 1-5.3-2l.6-1-1.2-.2z"/>
<path d="M20 108.7a2.04 2.04 0 0 1 2.3 .9l.3 .3-.3 .4a3 3 0 0 1-1.9 1 1.49 1.49 0 0 1-.7-2.2z"/>
<path d="M21.9 109.6h.8v.7h-.8z"/>
</g>
<g fill="#939598">
<path d="M20.3 108.7a2.51 2.51 0 0 0 1.7 .9v.1a1.77 1.77 0 0 1-1.7-1z"/>
<path d="M22 109.5l.1 .1-.1 .8a.61 .61 0 0 1 0-.9z"/>
</g>
<path d="M22.4 109.6a3.1 3.1 0 0 1 1.9-1 1.44 1.44 0 0 1 .7 2.2 1.04 1.04 0 0 1-1.8 .2l-1.1-1.1z" fill="#000001"/>
<g fill="#939598">
<path d="M22.7 109.6a2.23 2.23 0 0 0 1.7-.9 1.77 1.77 0 0 1-1.7 1z"/>
<path d="M22.6 109.5a.49 .49 0 0 1 .1 .9z"/>
</g>
<path d="M17.2 110.1a16.4 16.4 0 0 0 3.9 3.9 2.22 2.22 0 0 0 2.8-.3l3.8-3.3a5 5 0 0 1 .5 4.2l-.2 .9a2.47 2.47 0 0 1-1.4 2.4l-2.7 .5-.2 .9h-2.6l-.2-.9-2.8-.5a5.8 5.8 0 0 1-2-5.9z" fill="#000001"/>
<g fill="#939598">
<path d="M16.2 111l1.6 .4-.6 .9a16.6 16.6 0 0 0 5.2 2.2 14.3 14.3 0 0 1-5.4-2.1l.6-.9z"/>
<path d="M22.3 114.4a14.9 14.9 0 0 0 5.2-2.1l-.6-.9 1.5-.4v.1l-1.3 .4 .6 .9a13.1 13.1 0 0 1-5.4 2.1z"/>
<path d="M17.2 114.1v-.1a6.9 6.9 0 0 1 .8 3.9 11.7 11.7 0 0 0-.8-3.8z"/>
<path d="M20.7 115h.1l.1 3.5z"/>
</g>
<path d="M17.2 116.2a7.5 7.5 0 0 0 4.4 1l-.2 1.3a4.2 4.2 0 0 1-3.9-.1z" fill="#fff"/>
<path d="M17.3 116.3l.3 2.1a4.3 4.3 0 0 0 3.7 0l.2-1.1h-.4a7.7 7.7 0 0 1-3.8-1zM17.1 116.1a7.5 7.5 0 0 0 4.6 1l-.3 1.4a4.2 4.2 0 0 1-3.9-.1z" fill="#939598"/>
<path d="M17.6 116.8a.29 .29 0 0 1 .4 .3 .29 .29 0 0 1-.3 .3l-.1-.3z" fill="#000001"/>
<g fill="#939598">
<path d="M27.5 114l.1 .1a12.1 12.1 0 0 0-.8 3.8 7.5 7.5 0 0 1 .7-3.9z"/>
<path d="M24 115l.1 .2-.2 3.3z"/>
</g>
<path d="M23.2 117.2a7.5 7.5 0 0 0 4.4-1l-.3 2.2a4.2 4.2 0 0 1-3.9 .1z" fill="#fff"/>
<path d="M23.3 117.3l.2 1.1a4.3 4.3 0 0 0 3.7 0l.3-2.1a7.9 7.9 0 0 1-4.2 1zM23.1 117.1l.3 .1a7.3 7.3 0 0 0 4.3-1.1l-.4 2.3a4.2 4.2 0 0 1-3.9 .1z" fill="#939598"/>
<path d="M26.9 116.8a.29 .29 0 0 1 .3 .3 .29 .29 0 0 1-.4 .3v-.3z" fill="#000001"/>
<text font-size="6" fill="#231f20" x="12.7" y="29.6">The source for embedded design innovators and hobbyists</text>
<g font-size="3.9" fill="#e17225">
<text x="12.7" y="82.6">BeagleBone Black</text>
<text x="111.1" y="82.7">BeagleBoard-xM</text>
</g>
<g font-size="3.5" fill="#231f20">
<text x="15.9" y="46">BeagleBoard.org promotes and motivates open source development on ARM</text>
<text x="158.3" y="46">microprocessor-based</text>
<text x="15.9" y="50.3">systems. The key objectives of the organizations are to:</text>
<text x="15.9" y="54.5">• Enable hobbyists and innovators to explore new domains and experiment with their ideas on an</text>
<text x="20.1" y="58.7">open platform</text>
<text x="15.9" y="63">• Enable such experiments to be conducted cost effectively – to nurture innovation – by enabling the</text>
<text x="15.9" y="71.4">• Bring together communities by providing the basic infrastructure to exchange ideas</text>
<text x="20.1" y="67.2">supply of ultra-low-cost hardware platforms</text>
<text x="12.7" y="87.5">BeagleBone Black is a revision of the original</text>
<text x="111.1" y="87.7">The BeagleBoard-xM has extra MIPS and extra</text>
<text x="12.7" y="91.8">BeagleBone with enhanced performance (1 GHz),</text>
<text x="30.7" y="96">additional memory (512 MB) and on-</text>
<text x="30.7" y="96">ad</text>
<text x="111.1" y="91.9">memory, blurring the lines between desktop and</text>
<text x="35.3" y="100.2">board HDMI. Still the same credit-</text>
<text x="130.7" y="96.1">embedded software development and</text>
<text x="134.8" y="100.4">accelerating the development of open</text>
<text x="37" y="104.5">card-sized Linux™ computer that runs</text>
<text x="134.8" y="104.6">source software on ARM.</text>
<text x="36.7" y="112.9">Black maintains a lower price point</text>
<text x="37.4" y="108.7">Android™ and Ubuntu™, BeagleBone</text>
<text x="134.9" y="110.6">Specifcations:</text>
<text x="145.5" y="110.6">i</text>
<text x="33.2" y="117.2">than the original BeagleBone, making it</text>
<text x="33.2" y="117.2">t</text>
<text x="134.9" y="115.5">•</text>
<text x="134.9" y="119.8">•</text>
<text x="139.7" y="115.5">1-GHz super-scalar ARM Cortex-A8</text>
<text x="139.7" y="119.8">512-MB LPDDR RAM</text>
<text x="33.5" y="125.6">development boards in the</text>
<text x="33.5" y="125.6">d</text>
<text x="33.9" y="121.4">one of the most affordable open-source</text>
<text x="33.9" y="121.4">o</text>
<text x="59.9" y="125.6">oards in the</text>
<text x="134.9" y="124">•</text>
<text x="139.7" y="124">4-port USB 2.0 hub</text>
<text x="12.7" y="129.9">market. Incorporating great access</text>
<text x="58.8" y="129.9">at access</text>
<text x="111.1" y="128.2">• Hub provided 10/100 Ethernet</text>
<text x="12.7" y="134.1">to interface signals for</text>
<text x="111.1" y="132.5">• microSD slot and 4-GB microSD card with</text>
<text x="115.4" y="136.7">validation and demonstration</text>
<text x="12.7" y="138.3">sensors and controls while</text>
<text x="12.7" y="142.6">eliminating the need for</text>
<text x="115.4" y="140.9">image from the</text>
<text x="12.7" y="146.8">additional equipment</text>
<text x="111.1" y="149.4">• USB 2.0 fexible OTG port</text>
<text x="115.4" y="145.2">Angstrom Distribution</text>
<text x="131" y="149.4">l</text>
<text x="153.7" y="149.4">port</text>
<text x="12.7" y="151">with a single cable</text>
<text x="12.7" y="155.3">development environment,</text>
<text x="115.4" y="153.6">with ability to supply</text>
<text x="12.7" y="159.5">BeagleBone Black</text>
<text x="115.4" y="157.9">power</text>
<text x="12.7" y="163.7">facilitates the out-of-box</text>
<text x="12.7" y="168">experience for makers,</text>
<text x="111.1" y="162.1">• DB-9 serial and 14-</text>
<text x="115.4" y="166.3">pin JTAG connectors</text>
<text x="12.7" y="172.2">engineers and hobbyists</text>
<text x="111.1" y="170.6">• 1.8-V 20-pin</text>
<text x="12.7" y="176.4">around the world.</text>
<text x="115.4" y="174.8">peripheral and LCD</text>
<text x="115.4" y="179">expansion headers</text>
<text x="12.7" y="182.4">Specifcations:</text>
<text x="23.3" y="182.4">i</text>
<text x="111.1" y="183.3">• Camera port</text>
<text x="12.7" y="187.4">• 1-GHz super-scalar ARM Cortex™-A8</text>
<text x="12.7" y="191.6">• 512-MB DDR3 RAM</text>
<text x="111.1" y="187.5">• DVI-D and S-video</text>
<text x="111.1" y="191.7">• Board size: 3.25&quot; ×</text>
<text x="12.7" y="195.8">• 1-port USB 2.0 host fexible device port with</text>
<text x="53.8" y="195.8">l</text>
<text x="115.4" y="196">3.25&quot;</text>
<text x="16.9" y="200.1">ability to supply power</text>
<text x="111.1" y="202.4">Applications of BeagleBoard-xM and</text>
<text x="12.7" y="204.3">• 1-port USB 2.0 client</text>
<text x="12.7" y="208.5">• On-chip 10/100 Ethernet</text>
<text x="111.1" y="206.7">BeagleBone Black:</text>
<text x="12.7" y="212.8">• 2-GB eMMC memory that’s pre-loaded with</text>
<text x="111.1" y="211.6">• 3D printers and industrial robotics</text>
<text x="111.1" y="215.8">• Autonomous robots and fying drones</text>
<text x="159" y="215.8">l</text>
<text x="16.9" y="217">Angstrom distribution and that frees up your</text>
<text x="16.9" y="221.2">microSD card slot</text>
<text x="111.1" y="220.1">• Web servers and Internet-enabled kiosks</text>
<text x="12.7" y="225.5">• 3.3-V 2× 46-pin peripheral with multiplexed LCD</text>
<text x="111.1" y="224.3">• Home media centers and automation</text>
<text x="12.7" y="233.9">• Board size: 3.4&quot; × 2.1&quot;</text>
<text x="16.9" y="229.7">signals and battery-control expansion headers</text>
<text x="111.1" y="228.5">• In-vehicle entertainment and monitoring</text>
<text x="111.1" y="232.8">• Thin clients and digital signage</text>
<text x="111.1" y="237">• Development with Ubuntu, Android, Open</text>
<text x="115.4" y="241.2">Embedded, Windows</text>
<text x="115.4" y="245.5">Symbian, Debian, Fedora, Gentoo and more ...</text>
<text x="155.6" y="241.2">Embedded, QNX,</text>
</g>
<g font-size="3" fill="#f07a22">
<text x="61.9" y="163.4">Go to BeagleBoard.org</text>
<text x="61.9" y="167">to order your BeagleBone</text>
<text x="61.9" y="170.6">Black (U.S. $45)</text>
<text x="156.6" y="183.8">Go to BeagleBoard.org to</text>
<text x="156.6" y="187.4">order your BeagleBoard-xM</text>
<text x="156.6" y="191">(U.S. $149)</text>
</g>
<text font-size="2.8" fill="#231f20" x="12.5" y="268.2">SPRT555C</text>
<g font-size="2.5" fill="#231f20">
<text x="12.7" y="251.4">The boards from BeagleBoard.org are not intended to replace commercial development environments, but instead offer a community-supported platform</text>
<text x="12.7" y="257.3">development environments, please consider one of the ARM microprocessor evaluation modules from Texas Instruments. www.ti.com/armmpuevm</text>
<text x="12.7" y="254.4">that can be used as the basis for building more complete development systems and as a target for community software baselines. For more complete</text>
</g>
<g font-size="2.1" fill="#231f20">
<text x="155" y="44.9">®</text>
<text x="152.3" y="240.1">®</text>
</g>
</svg>
